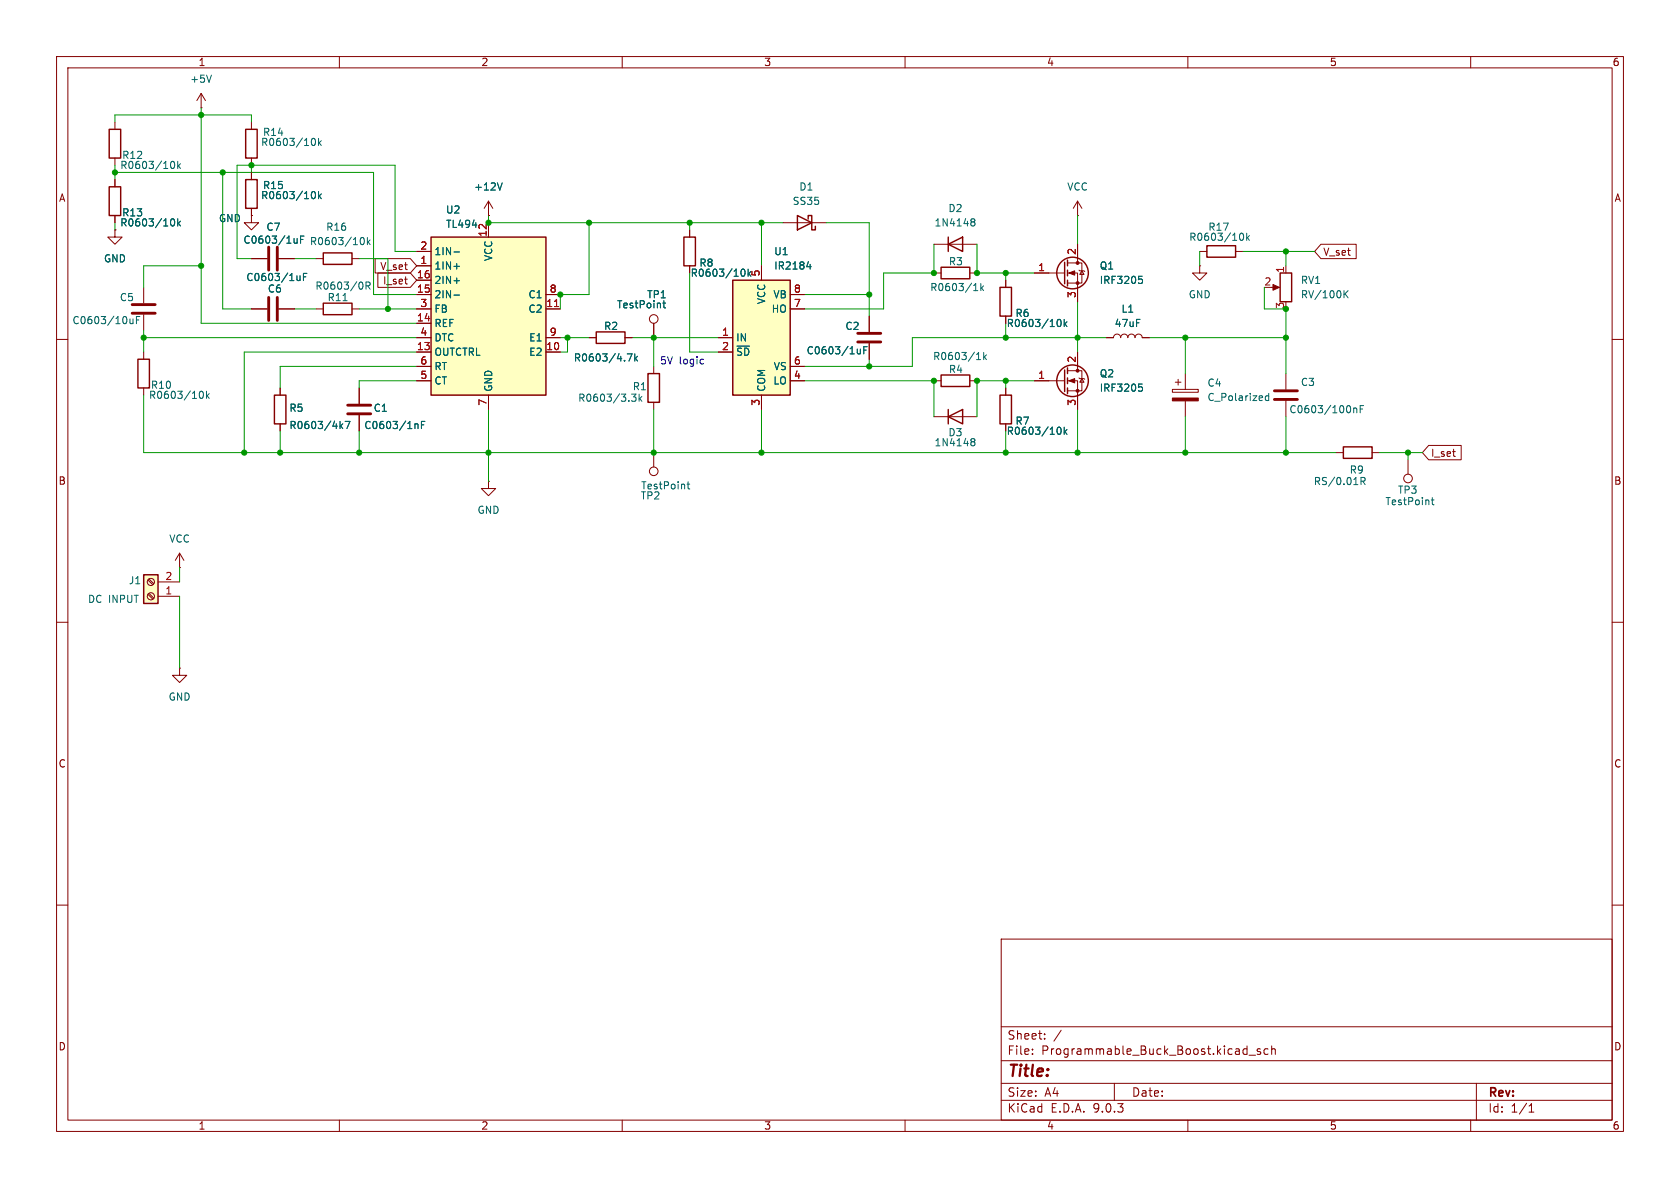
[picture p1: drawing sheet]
<svg xmlns="http://www.w3.org/2000/svg" width="297mm" height="210mm" viewBox="0 0 297 210" stroke-linecap="round" stroke-linejoin="round" font-family="sans-serif">
<g fill="none" stroke="#840000" stroke-width=".18">
<path d="M10 10h277v190h-277zM12 12h273v186h-273zM60 10v2M110 10v2M160 10v2M210 10v2M260 10v2M44.4 38.1v1.3h1.3l-1.3 1.2-1.2-1.2h1.2M44.4 38.1h.1M190.5 38.1h.1M190.5 35.6l-.8 1.2M190.5 35.6l.8 1.2"/>
<path d="M190.5 35.6v2.5M121.9 40.6v1.3M121.9 47v1.3M177.8 49.5v1.3M177.8 55.9v1.3M182.9 48.3h5.3M188.7 46.5h2.6v3.5h-2.6M188.7 48.3h1.8v5M190.5 43.2v3.3M190.8 47.8l.1 .1h.7l.2 .1M191.3 47.9l.3 .6h-.7zM195.6 59.7h1.2a.64 .64 0 0 1 .7-.6 .64 .64 0 0 1 .6 .6 .64 .64 0 0 1 .7-.6 .64 .64 0 0 1 .6 .6 .64 .64 0 0 1 .6-.6 .64 .64 0 0 1 .7 .6 .64 .64 0 0 1 .6-.6 .64 .64 0 0 1 .6 .6h1.3"/>
<path d="M10 60h2M165.1 73.7h7.6M177.8 68.6v1.3M177.8 74.9v1.3M182.9 67.3h5.3M188.7 65.5h2.6v3.6h-2.6M188.7 67.3h1.8v5.1M190.5 62.2v3.3M190.8 66.8l.1 .1h.7l.2 .2M191.3 66.9l.3 .7h-.7zM285 60h2M10 110h2"/>
<path d="M285 110h2M10 160h2M177 166h108v32h-108zM285 160h2M60 198v2M110 198v2M160 198v2M177 194.5h108M177 191.5h108M177 187.5h108M177 181.5h108M182.5 186.3v.1"/>
<path d="M182.5 185.5v.1M184.7 183.6v.1M184.7 182.8v.1M187.6 182.1l-1.3 2M197 191.5v3M210 198v2M220.8 186.5h1.2M222.8 185.5l-.3-.1-.3 .2 .1 .2 .5 .2v.3h-.6M224.2 185.5l-.5-.1-.2 .3v.4l.1 .2h.6M224.8 185.5l.2-.1 .4 .1 .1 .9M224.8 184.9v1.5M260 198v2"/>
<path d="M261 191.5v6.5M270.3 196.6h.9M270.3 195.5l.4-.4v1.5"/>
</g>
<g fill="none" stroke="#840000" stroke-width=".25">
<path d="M120.9 41.9h2v5.1h-2zM176.8 50.8h2v5.1h-2zM188.2 46.4v3.8M188.7 46v1M188.7 47.8v1M188.7 49.5v1M167.6 73.7l2.6-1.3v2.5zM167.6 72.4v2.5M176.8 69.9h2v5h-2zM188.2 65.4v3.8M188.7 65v1M188.7 66.8v1"/>
<path d="M188.7 68.6v1"/>
<circle cx="189.6" cy="48.3" r="2.79"/>
<circle cx="189.6" cy="67.3" r="2.79"/>
</g>
<g fill="#840000" stroke="#840000" stroke-width=".18">
<path d="M189 48.3l1-.4v.7z"/>
<path d="M189 67.3l1-.4v.8z"/>
<circle cx="190.5" cy="46.5" r=".25"/>
<circle cx="190.5" cy="50" r=".25"/>
<circle cx="190.5" cy="65.5" r=".25"/>
<circle cx="190.5" cy="69.1" r=".25"/>
</g>
<g fill="none" stroke="#006464" stroke-width=".18">
<path d="M131.2 47.6h.1a.68 .68 0 0 1 .4 .6 .68 .68 0 0 1-.4 .6h-.1M132.3 47.6v1.2M132.4 48.4l.3 .4M132.7 48l-.4 .5M187.1 56.5h.1a.68 .68 0 0 1 .4 .6 .68 .68 0 0 1-.4 .6h-.1M188.1 56.5v1.2M188.3 57.2l.3 .5M188.6 56.9l-.5 .5M201.3 48.8h.6M201.4 49.3h.3l.3 .3-.1 .4-.5 .1M171.8 78l.1 .1M171.8 77.6l.3-.1 .2 .2 .1 .1-.3 .3"/>
<path d="M171.9 78.1h.2M171.9 78.1h-.1M172.1 78.1l.3 .2-.1 .4-.2 .1h-.3M187.1 75.6l.1-.1a.68 .68 0 0 1 .4 .6 .68 .68 0 0 1-.4 .7l-.1-.1M188.1 75.5v1.3M188.3 76.3l.3 .5M188.6 75.9l-.5 .5M201.3 67.9h.6M201.4 68.4h.3l.3 .2-.1 .4-.5 .2"/>
</g>
<path d="M129.5 49.5h10.2v20.4h-10.2z" fill="#ffffc2"/>
<path d="M19.3 33h2v5.1h-2zM19.3 22.9h2v5h-2zM43.4 31.8h2.1v5h-2.1zM43.4 22.9h2.1v5h-2.1zM57.1 44.7h5.1v2h-5.1zM57.1 53.6h5.1v2h-5.1zM105.4 58.7h5.1v2h-5.1zM129.5 49.5h10.2v20.4h-10.2zM114.6 66h2v5.1h-2z" fill="none" stroke="#840000" stroke-width=".25"/>
<g fill="none" stroke="#840000" stroke-width=".18">
<path d="M35.6 19.1h.1M35.6 16.5l-.8 1.3M35.6 16.5l.7 1.3M35.6 16.5v2.6M20.3 21.6v1.3M20.3 27.9v1.3M20.3 31.8v1.2M20.3 38.1v1.3M44.4 21.6v1.3M44.4 27.9v1.3M44.4 30.5v1.3M44.4 36.8v1.3"/>
<path d="M86.4 38.1h.1M86.4 35.6l-.8 1.2M86.4 35.6l.7 1.2M86.4 35.6v2.5M20.3 40.6v1.3h1.3l-1.3 1.3-1.3-1.3h1.3M20.3 40.6h.1M25.4 50.8v2.8M25.4 55.6v2.8M44.4 54.6h2.8M44.4 45.7h2.8M49.3 54.6h2.8M49.3 45.7h2.8"/>
<path d="M55.9 54.6h1.2M55.9 45.7h1.2M62.2 54.6h1.3M62.2 45.7h1.3M104.1 59.7h1.3M110.5 59.7h1.3M115.6 57.2v2.5M127 59.7h2.5M134.6 47v2.5M139.7 52.1h2.5M139.7 54.6h2.5M153.7 55.9v2.8"/>
<path d="M212.1 47v1.3h1.3l-1.3 1.2-1.3-1.2h1.3M212.1 47h.1M115.6 64.8v1.2M115.6 71.1v1.3M127 62.2h2.5M134.6 69.9v2.5M139.7 64.8h2.5M139.7 67.3h2.5M153.7 60.7v2.8M86.4 85.1v1.3h1.2l-1.2 1.2-1.3-1.2h1.3M86.4 85.1h.1M115.6 80v2.6"/>
<circle cx="115.6" cy="56.4" r=".76"/>
<circle cx="115.6" cy="83.3" r=".76"/>
</g>
<g fill="none" stroke="#006464" stroke-width=".18">
<path d="M37.4 13.3l-.4 1.2M30.3 38.7h.2a.68 .68 0 0 1 .4 .6 .68 .68 0 0 1-.4 .6h-.2M30.3 28.6l.2-.1a.68 .68 0 0 1 .4 .7 .68 .68 0 0 1-.4 .6l-.2-.1M31.4 28.5v1.3M31.4 38.7v1.2M31.5 39.5l.4 .4M31.5 29.3l.4 .5M31.9 39.1l-.5 .5M31.9 28.9l-.5 .5M55.2 33.9h.1a.68 .68 0 0 1 .5 .6 .68 .68 0 0 1-.5 .6h-.1M55.2 24.5h.1a.68 .68 0 0 1 .5 .6 .68 .68 0 0 1-.5 .6h-.1M56.3 24.5v1.2"/>
<path d="M56.3 33.9v1.2M56.4 34.6l.4 .5M56.4 25.2l.4 .5M56.8 34.3l-.5 .5M56.8 24.9l-.5 .5M88.8 32.3l-.4 1.3M23 57l.2 .2 .3-.1M23.5 56.4v.8M24.1 56.6h.4M24.7 56h-.6v1.2M52.5 42.2v.8M52.5 42.9l-.3 .1"/>
<path d="M53 48.8v.8M53 49.5l-.3 .1M53.1 42.3h.5M53.6 48.9h.5M53.7 41.7h-.6v1.3M54.2 48.3h-.6v1.3M60.6 53.2h.8M63.9 42h.1a.68 .68 0 0 1 .4 .6 .68 .68 0 0 1-.4 .7l-.1-.1M64.7 50.5h.6l.1-.2v-.3l-.7-.1v1.2M64.9 42v1.3M65 50.5l.4 .6M65.1 42.8l.3 .5"/>
<path d="M65.4 42.4l-.5 .5M117.2 53.6h.5M117.4 53.2v1l.3 .2M142.6 47.1h.8M143.2 46.7v.9M110.9 62.6h.8l-.5 1.2M112.2 62.6v1.2M112.3 63.3l.4 .5M112.4 69.7l-.4 .5 .4 .1v.5l-.2 .1h-.5M112.7 63l-.5 .5M113 69.7v1.2M113.1 70.5l.4 .4"/>
<path d="M113.5 70.1l-.5 .5M152.1 61.7v.9M152.1 62.4l-.4 .2M152.7 61.9h.4M153.3 61.3h-.6v1.3M121.5 85.6h.4M121.6 85.2v1.1l.3 .1"/>
</g>
<path d="M23.4 53.8h4M23.4 55.4h4M47.5 43.7v4.1M47.5 52.6v4M49 43.7v4.1M49 52.6v4M151.6 58.9h4.1M151.6 60.5h4.1" fill="none" stroke="#840000" stroke-width=".51"/>
<path d="M76.2 41.9h20.3v28h-20.3z" fill="#ffffc2"/>
<path d="M141 38.1l2.5 1.3-2.5 1.2zM142.9 38.7v-.6h.6v2.5h.6v-.6M76.2 41.9h20.3v28h-20.3zM213.4 43.4h5v2.1h-5zM226.3 48.3h2v5h-2zM24.4 63.5h2v5.1h-2zM48.5 69.9h2v5h-2zM166.4 66.3h5v2h-5zM237.5 79h5.1v2h-5.1z" fill="none" stroke="#840000" stroke-width=".25"/>
<g fill="none" stroke="#840000" stroke-width=".18">
<path d="M86.4 39.4v2.5M138.4 39.4h7.6M73.7 44.5h2.5M73.7 47h2.5M73.7 49.5h2.5M73.7 52.1h2.5M73.7 54.6h2.5M73.7 57.2h2.5M73.7 59.7h2.5M96.5 52.1h2.6M96.5 54.6h2.6M96.5 59.7h2.6"/>
<path d="M212.1 44.5h1.3M218.4 44.5h1.3M224.8 50.8h1M227.3 47v1.3M25.4 62.2v1.3M25.4 68.6v1.3M49.5 68.6v1.3M49.5 74.9v1.3M63.5 68.6v2.8M63.5 73.4v2.8M73.7 62.2h2.5M73.7 64.8h2.5"/>
<path d="M73.7 67.3h2.5M86.4 69.9v2.5M96.5 62.2h2.6M165.1 67.3h1.3M171.4 67.3h1.3M227.3 66v2.8M227.3 70.9v2.8M236.2 80h1.3M242.6 80h1.2M248.9 81.3v2.5"/>
<circle cx="248.9" cy="84.6" r=".76"/>
</g>
<g fill="none" stroke="#006464" stroke-width=".18">
<path d="M80.3 44.5h.9M80.3 47.1h.9M80.3 49.6h.9M80.3 52.2h.9M219.3 41.3l.1-.1a.68 .68 0 0 1 .5 .7 .68 .68 0 0 1-.5 .6l-.1-.1M220.4 41.2v1.3M220.5 42l.4 .5M220.9 41.6l-.5 .5M237.6 51.4v1.2M237.8 51.9l.5 .7M238.3 51.4l-.7 .7M35.4 69.2h.1a.68 .68 0 0 1 .5 .6 .68 .68 0 0 1-.5 .6h-.1"/>
<path d="M36.5 69.2v1.2M36.6 69.9l.4 .5M37 69.6l-.5 .5M60.2 75.3l.4 .5M60.6 74.9l-.5 .5M61 74.5h.9l-.6 1.3M73.5 74.9l.4 .2v.7M74.5 75.1h.4M75.1 74.5h-.6v1.3M172.6 63.6h.8M173.9 62.3v1.3M174 63.1l.4 .5"/>
<path d="M174.4 62.7l-.5 .5M239.3 72.1v.9M239.3 72.2l.2-.1 .3 .1 .1 .8M240.5 72.3h.4M241.1 71.7h-.6v1.3M240.6 84.4v1.3M240.9 85.1l.4 .6M241.3 84.5v.3l-.1 .2-.6 .1M253 88.4h.5M253.2 88v1l.3 .2"/>
</g>
<path d="M98 54.2h.8" fill="none" stroke="#a90000" stroke-width=".18"/>
<path d="M61.5 73.2h4M61.5 71.6h4M225.3 69.1h4.1M225.3 70.6h4.1" fill="none" stroke="#840000" stroke-width=".51"/>
<path d="M225 50.3l1.2 .5-1.2 .5z" fill="#840000" stroke="#840000" stroke-width=".18"/>
<path d="M25.4 101.6h2.5v5.1h-2.5z" fill="#ffffc2"/>
<path d="M166.4 47.2h5v2.1h-5zM167.6 43.2l2.6-1.3v2.6zM167.6 41.9v2.6M25.4 101.6h2.5v5.1h-2.5z" fill="none" stroke="#840000" stroke-width=".25"/>
<g fill="none" stroke="#840000" stroke-width=".18">
<path d="M20.3 31.8v1.2M20.3 38.1v1.3M44.4 38.1h.1M44.4 30.5v1.3M44.4 36.8v1.3M86.4 38.1h.1M86.4 39.4v2.5M20.3 40.6h.1M44.4 54.6h2.8M44.4 45.7h2.8M49.3 54.6h2.8M49.3 45.7h2.8"/>
<path d="M66.3 45.7h6.2l1.2 1.3-1.2 1.3h-6.2zM66.8 48.3h5.7l1.2 1.2-1.2 1.3h-5.7zM73.7 59.7h2.5M73.7 52.1h2.5M73.7 54.6h2.5M73.7 44.5h2.5M73.7 47h2.5M73.7 49.5h2.5M73.7 57.2h2.5M96.5 59.7h2.6M96.5 52.1h2.6M96.5 54.6h2.6"/>
<path d="M104.1 59.7h1.3M110.5 59.7h1.3M115.6 57.2v2.5M121.9 40.6v1.3M121.9 47v1.3M127 59.7h2.5M134.6 47v2.5M139.7 52.1h2.5M139.7 54.6h2.5M153.7 55.9v2.8M165.1 48.3h1.3M165.1 43.2h7.6"/>
<path d="M171.4 48.3h1.3M177.8 49.5v1.3M177.8 55.9v1.3M182.9 48.3h2.5M190.5 43.2v2.5M190.5 50.8v2.5M195.6 59.7h1.2M201.9 59.7h1.3M233.5 43.2h6.3v2.5h-6.3l-1.1-1.2zM49.5 68.6v1.3M49.5 74.9v1.3M63.5 68.6v2.8"/>
<path d="M63.5 73.4v2.8M73.7 62.2h2.5M73.7 64.8h2.5M73.7 67.3h2.5M86.4 69.9v2.5M96.5 62.2h2.6M127 62.2h2.5M134.6 69.9v2.5M139.7 64.8h2.5M139.7 67.3h2.5M153.7 60.7v2.8M177.8 68.6v1.3"/>
<path d="M177.8 74.9v1.3M182.9 67.3h2.5M190.5 62.2v2.6M190.5 69.9v2.5M207.3 68.8h4.5v.5h-4.5zM207.8 67.6h1M208.3 67.1v1M209.5 66v2.8M209.5 70.9v2.8M252.6 78.7h5.7v2.6h-5.7l-1.1-1.3zM31.7 97.8l-.7 1.3M31.7 97.8l.8 1.3"/>
<path d="M31.7 97.8v2.5M26.2 105.1l.8 .8M26.2 102.5l.8 .9M26.3 104.9l.9 .8M26.3 102.4l.9 .8M27.9 105.4h3.8M27.9 102.9h3.8M31.7 118.1v1.3h1.3l-1.3 1.3-1.2-1.3h1.2M31.7 118.1h.1M31.7 100.3h.1"/>
<circle cx="26.7" cy="102.9" r=".63"/>
<circle cx="26.7" cy="105.4" r=".63"/>
</g>
<g fill="none" stroke="#006464" stroke-width=".18">
<path d="M30.3 38.7h.2a.68 .68 0 0 1 .4 .6 .68 .68 0 0 1-.4 .6h-.2M31.4 38.7v1.2M31.5 39.5l.4 .4M31.9 39.1l-.5 .5M55.2 33.9h.1a.68 .68 0 0 1 .5 .6 .68 .68 0 0 1-.5 .6h-.1M56.3 33.9v1.2M56.4 34.6l.4 .5M56.8 34.3l-.5 .5M88.8 32.3l-.4 1.3M171.8 39.2h.1M171.8 38.7h.3l.2 .1 .1 .2-.3 .2M171.9 39.2h.2"/>
<path d="M171.9 39.2l-.1 .1M172.1 39.2l.3 .3-.1 .3-.2 .1h-.3M52.5 42.2v.8M52.5 42.9l-.3 .1M53 48.8v.8M53 49.5l-.3 .1M53.1 42.3h.5M53.6 48.9h.5M53.7 41.7h-.6v1.3M54.2 48.3h-.6v1.3M80.3 44.5h.9M80.3 47.1h.9"/>
<path d="M80.3 49.6h.9M80.3 52.2h.9M117.2 53.6h.5M117.4 53.2v1l.3 .2M131.2 47.6h.1a.68 .68 0 0 1 .4 .6 .68 .68 0 0 1-.4 .6h-.1M132.3 47.6v1.2M132.4 48.4l.3 .4M132.7 48l-.4 .5M142.6 47.1h.8M143.2 46.7v.9M172.1 51.4h.8M173.4 50.1v1.3"/>
<path d="M173.5 50.9l.4 .5M173.9 50.5l-.5 .5M187.1 56.5h.1a.68 .68 0 0 1 .4 .6 .68 .68 0 0 1-.4 .6h-.1M188.1 56.5v1.2M188.3 57.2l.3 .5M188.6 56.9l-.5 .5M201.3 48.8h.6M201.4 49.3h.3l.3 .3-.1 .4-.5 .1M60.2 75.3l.4 .5M60.6 74.9l-.5 .5M61 74.5h.9l-.6 1.3M73.5 74.9l.4 .2v.7"/>
<path d="M74.5 75.1h.4M75.1 74.5h-.6v1.3M110.9 62.6h.8l-.5 1.2M112.2 62.6v1.2M112.3 63.3l.4 .5M112.7 63l-.5 .5M152.1 61.7v.9M152.1 62.4l-.4 .2M152.7 61.9h.4M153.3 61.3h-.6v1.3M187.1 75.6l.1-.1a.68 .68 0 0 1 .4 .6 .68 .68 0 0 1-.4 .7l-.1-.1M188.1 75.5v1.3"/>
<path d="M188.3 76.3l.3 .5M188.6 75.9l-.5 .5M201.3 67.9h.6M201.4 68.4h.3l.3 .2-.1 .4-.5 .2M224.3 69.5v1.3M224.3 70h-.4l-.2 .2 .1 .6h.5"/>
</g>
<path d="M207.3 70.4h4.5v.5h-4.5z" fill="#840000" stroke="#840000" stroke-width=".18"/>
<g fill="none" stroke="#009600" stroke-width=".18">
<path d="M35.6 19.1v38.1h38.1M20.3 30.5h45.7v21.6h7.7M20.3 21.6v-1.3h24.1v1.3M20.3 29.2v2.6M20.3 39.4v1.2M39.4 30.5v24.1h5M44.4 29.2v1.3M86.4 38.1v1.3h52M104.1 39.4v12.7h-5v2.5M121.9 39.4v1.2M134.6 39.4v7.6M146 39.4h7.7v16.5"/>
<path d="M190.5 38.1v5.1M25.4 58.4v3.8M25.4 59.7h48.3M35.6 47h-10.2v3.8M52.1 45.7h3.8M52.1 54.6h3.8M63.5 45.7h5.1v8.9M63.5 54.6h10.2M73.7 44.5h-3.9v-15.3h-27.9v16.5h2.5M99.1 59.7h5M100.3 59.7v2.5h-1.2M111.8 59.7h15.2"/>
<path d="M115.6 59.7v5.1M121.9 48.3v13.9h5.1M142.2 52.1h11.5M165.1 43.2v5.1h-8.9v6.3h-14M172.7 43.2v5.1h10.2M177.8 48.3v1.2M177.8 57.2v2.5M190.5 53.3v8.9M195.6 59.7h-34.3v5.1h-19.1M203.2 59.7h24.1M209.5 59.7v6.3M212.1 44.5v2.5"/>
<path d="M219.7 44.5h12.7M223.5 50.8v3.8h3.8v11.4M227.3 44.5v2.5M25.4 69.9v10.1h210.8M49.5 76.2v3.8M63.5 76.2v3.8M73.7 67.3h-10.2v1.3M73.7 64.8h-24.2v3.8M73.7 62.2h-30.5v17.8M86.4 72.4v12.7M115.6 72.4v7.6M134.6 72.4v7.6"/>
<path d="M142.2 67.3h22.9v6.4M153.7 63.5v1.3M177.8 67.3v1.3M177.8 76.2v3.8M182.9 67.3h-10.2v6.4M190.5 72.4v7.6M209.5 73.7v6.3M227.3 73.7v6.3M243.8 80h7.7M248.9 80v1.3M31.7 100.3v2.6M31.7 105.4v12.7"/>
</g>
<path d="M124.2 63.5l.2 .1M124.4 64.3h-.2" fill="none" stroke="#0000c2" stroke-width=".18"/>
<path d="M98 54.2h.8" fill="none" stroke="#a90000" stroke-width=".18"/>
<g fill="#009600" stroke="#009600" stroke-width=".18">
<circle cx="49.5" cy="80" r=".46"/>
<circle cx="43.2" cy="80" r=".46"/>
<circle cx="25.4" cy="59.7" r=".46"/>
<circle cx="177.8" cy="67.3" r=".46"/>
<circle cx="165.1" cy="67.3" r=".46"/>
<circle cx="172.7" cy="67.3" r=".46"/>
<circle cx="165.1" cy="48.3" r=".46"/>
<circle cx="177.8" cy="48.3" r=".46"/>
<circle cx="172.7" cy="48.3" r=".46"/>
<circle cx="115.6" cy="59.7" r=".46"/>
<circle cx="153.7" cy="64.8" r=".46"/>
<circle cx="153.7" cy="52.1" r=".46"/>
<circle cx="115.6" cy="80" r=".46"/>
<circle cx="134.6" cy="80" r=".46"/>
<circle cx="134.6" cy="39.4" r=".46"/>
<circle cx="121.9" cy="39.4" r=".46"/>
<circle cx="35.6" cy="47" r=".46"/>
<circle cx="44.4" cy="29.2" r=".46"/>
<circle cx="68.6" cy="54.6" r=".46"/>
<circle cx="86.4" cy="80" r=".46"/>
<circle cx="86.4" cy="39.4" r=".46"/>
<circle cx="104.1" cy="39.4" r=".46"/>
<circle cx="99.1" cy="52.1" r=".46"/>
<circle cx="100.3" cy="59.7" r=".46"/>
<circle cx="63.5" cy="80" r=".46"/>
<circle cx="39.4" cy="30.5" r=".46"/>
<circle cx="35.6" cy="20.3" r=".46"/>
<circle cx="20.3" cy="30.5" r=".46"/>
<circle cx="190.5" cy="80" r=".46"/>
<circle cx="177.8" cy="80" r=".46"/>
<circle cx="177.8" cy="59.7" r=".46"/>
<circle cx="209.5" cy="59.7" r=".46"/>
<circle cx="190.5" cy="59.7" r=".46"/>
<circle cx="209.5" cy="80" r=".46"/>
<circle cx="248.9" cy="80" r=".46"/>
<circle cx="227.3" cy="80" r=".46"/>
<circle cx="227.3" cy="59.7" r=".46"/>
<circle cx="227.3" cy="54.6" r=".46"/>
<circle cx="227.3" cy="44.5" r=".46"/>
</g>
<text font-size="2.8" fill="#840000" x="178" y="190.9">Title:</text>
<g font-size="2.1" fill="#840000">
<text x="178" y="184">Sheet:</text>
<text x="178" y="186.7">File:</text>
<text x="184.1" y="186.7">Programmable_Buck_Boost.kicad_sch</text>
<text x="178" y="196.9">KiCad</text>
<text x="178" y="194.1">Size:</text>
<text x="184.7" y="194.1">A4</text>
<text x="185.7" y="196.9">E.D.A.</text>
<text x="193.3" y="196.9">9.0.3</text>
<text x="200" y="194.1">Date:</text>
<text x="263" y="194.3">Rev:</text>
<text x="263" y="196.9">Id:</text>
<text x="267.1" y="196.9">1/1</text>
</g>
<g font-size="1.8" fill="#840000">
<text x="35" y="11.9">1</text>
<text x="85" y="11.9">2</text>
<text x="135" y="11.9">3</text>
<text x="185" y="11.9">4</text>
<text x="235" y="11.9">5</text>
<text x="285" y="11.9">6</text>
<text x="10.3" y="35.9">A</text>
<text x="285.3" y="35.9">A</text>
<text x="67.1" y="47.9">V_set</text>
<text x="233.8" y="45.4">V_set</text>
<text x="67.6" y="50.5">I_set</text>
<text x="252.9" y="81">I_set</text>
<text x="10.3" y="85.9">B</text>
<text x="285.3" y="85.9">B</text>
<text x="10.3" y="135.9">C</text>
<text x="285.3" y="135.9">C</text>
<text x="10.3" y="185.9">D</text>
<text x="285.3" y="185.9">D</text>
<text x="35" y="199.9">1</text>
<text x="85" y="199.9">2</text>
<text x="135" y="199.9">3</text>
<text x="185" y="199.9">4</text>
<text x="235" y="199.9">5</text>
<text x="285" y="199.9">6</text>
</g>
<g font-size="1.8" fill="#006464">
<text x="33.5" y="14.8">+5V</text>
<text x="21.5" y="28.3">R12</text>
<text x="46.1" y="26">R0603/10k</text>
<text x="46.4" y="24.2">R14</text>
<text x="21.2" y="30.1">R0603/10k</text>
<text x="46.1" y="35.4">R0603/10k</text>
<text x="46.4" y="33.6">R15</text>
<text x="83.7" y="33.9">+12V</text>
<text x="141.2" y="33.9">D1</text>
<text x="188.6" y="33.9">VCC</text>
<text x="21.2" y="40.2">R0603/10k</text>
<text x="21.5" y="38.5">R13</text>
<text x="38.6" y="39.5">GND</text>
<text x="47" y="41">C7</text>
<text x="57.6" y="41">R16</text>
<text x="78.7" y="37.9">U2</text>
<text x="78.7" y="40.5">TL494</text>
<text x="140" y="36.4">SS35</text>
<text x="165.1" y="40.2">1N4148</text>
<text x="167.6" y="37.7">D2</text>
<text x="213.5" y="41">R17</text>
<text x="18.3" y="46.6">GND</text>
<text x="42.9" y="43.3">C0603/1uF</text>
<text x="54.7" y="43.5">R0603/10k</text>
<text x="76.7" y="45.3">1IN-</text>
<text x="76.7" y="47.9">1IN+</text>
<text x="87.2" y="46.2" transform="rotate(-90 87.2 46.2)">VCC</text>
<text x="123.5" y="47.3">R8</text>
<text x="136.8" y="45.3">U1</text>
<text x="136.8" y="47.9">IR2184</text>
<text x="167.6" y="47.1">R3</text>
<text x="194.3" y="47.9">Q1</text>
<text x="210.1" y="42.8">R0603/10k</text>
<text x="21.1" y="53.4">C5</text>
<text x="43.4" y="49.9">C0603/1uF</text>
<text x="47.3" y="51.9">C6</text>
<text x="55.7" y="51.4">R0603/0R</text>
<text x="57.8" y="53.4">R11</text>
<text x="76.7" y="50.4">2IN+</text>
<text x="76.7" y="52.9">2IN-</text>
<text x="93.3" y="52.9">C1</text>
<text x="114.3" y="52.9">TP1</text>
<text x="122" y="49.1">R0603/10k</text>
<text x="135.5" y="53.9" transform="rotate(-90 135.5 53.9)">VCC</text>
<text x="136.6" y="52.9">VB</text>
<text x="164.3" y="51.7">R0603/1k</text>
<text x="194.3" y="50.4">IRF3205</text>
<text x="210.1" y="52.9">GND</text>
<text x="229.9" y="50.4">RV1</text>
<text x="229.9" y="52.9">RV/100K</text>
<text x="12.7" y="57.5">C0603/10uF</text>
<text x="76.7" y="55.5">FB</text>
<text x="76.7" y="58">REF</text>
<text x="93.3" y="55.5">C2</text>
<text x="106.7" y="58.5">R2</text>
<text x="109" y="54.7">TestPoint</text>
<text x="136.3" y="55.5">HO</text>
<text x="149.4" y="58.5">C2</text>
<text x="177.9" y="58">R0603/10k</text>
<text x="179.4" y="56.2">R6</text>
<text x="197" y="58">47uF</text>
<text x="198.2" y="55.5">L1</text>
<text x="76.7" y="60.6">DTC</text>
<text x="76.7" y="63.1">OUTCTRL</text>
<text x="76.7" y="65.6">RT</text>
<text x="93.5" y="60.6">E1</text>
<text x="93.5" y="63.1">E2</text>
<text x="101.4" y="64.1">R0603/4.7k</text>
<text x="130" y="60.6">IN</text>
<text x="130" y="63.1">~{SD}</text>
<text x="136.7" y="65.6">VS</text>
<text x="142.5" y="62.8">C0603/1uF</text>
<text x="164.9" y="63.9">R0603/1k</text>
<text x="26.2" y="70.7">R0603/10k</text>
<text x="26.6" y="68.9">R10</text>
<text x="76.7" y="68.2">CT</text>
<text x="87.2" y="69.3" transform="rotate(-90 87.2 69.3)">GND</text>
<text x="102.1" y="71.2">R0603/3.3k</text>
<text x="111.8" y="69.2">R1</text>
<text x="135.5" y="69.3" transform="rotate(-90 135.5 69.3)">COM</text>
<text x="136.6" y="68.2">LO</text>
<text x="167.6" y="66.1">R4</text>
<text x="194.3" y="66.9">Q2</text>
<text x="194.3" y="69.4">IRF3205</text>
<text x="213.4" y="68.6">C4</text>
<text x="213.4" y="71.1">C_Polarized</text>
<text x="229.9" y="68.4">C3</text>
<text x="51.1" y="73">R5</text>
<text x="51.1" y="76">R0603/4k7</text>
<text x="64.3" y="76">C0603/1nF</text>
<text x="66" y="73">C1</text>
<text x="167.6" y="77.3">D3</text>
<text x="177.9" y="77.1">R0603/10k</text>
<text x="179.4" y="75.3">R7</text>
<text x="227.8" y="73.3">C0603/100nF</text>
<text x="165.1" y="79.1">1N4148</text>
<text x="238.5" y="83.9">R9</text>
<text x="113.2" y="88.5">TP2</text>
<text x="113.3" y="86.7">TestPoint</text>
<text x="232.2" y="86">RS/0.01R</text>
<text x="244.8" y="89.5">TestPoint</text>
<text x="247" y="87.5">TP3</text>
<text x="84.3" y="91">GND</text>
<text x="29.8" y="96.1">VCC</text>
<text x="15.5" y="106.8">DC INPUT</text>
<text x="22.7" y="103.5">J1</text>
<text x="29.7" y="124.1">GND</text>
</g>
<g font-size="1.8" fill="#a90000">
<text x="86.1" y="42" transform="rotate(-90 86.1 42)">12</text>
<text x="74.2" y="44.2">2</text>
<text x="74.2" y="46.7">1</text>
<text x="190.2" y="45.2" transform="rotate(-90 190.2 45.2)">2</text>
<text x="73.6" y="49.3">16</text>
<text x="73.6" y="51.8">15</text>
<text x="97.1" y="51.8">8</text>
<text x="134.4" y="49" transform="rotate(-90 134.4 49)">5</text>
<text x="140.3" y="51.8">8</text>
<text x="183.4" y="48">1</text>
<text x="190.2" y="52.8" transform="rotate(-90 190.2 52.8)">3</text>
<text x="223.4" y="50.5">2</text>
<text x="227.1" y="48.3" transform="rotate(-90 227.1 48.3)">1</text>
<text x="73.6" y="56.9">14</text>
<text x="74.2" y="54.4">3</text>
<text x="74.2" y="59.4">4</text>
<text x="96.5" y="54.4">11</text>
<text x="97.1" y="59.4">9</text>
<text x="127.6" y="59.4">1</text>
<text x="140.3" y="54.4">7</text>
<text x="227.1" y="54.7" transform="rotate(-90 227.1 54.7)">3</text>
<text x="73.6" y="62">13</text>
<text x="74.2" y="64.5">6</text>
<text x="96.5" y="62">10</text>
<text x="127.6" y="62">2</text>
<text x="140.3" y="64.5">6</text>
<text x="190.2" y="64.2" transform="rotate(-90 190.2 64.2)">2</text>
<text x="74.2" y="67.1">5</text>
<text x="86.1" y="71.8" transform="rotate(-90 86.1 71.8)">7</text>
<text x="134.4" y="71.8" transform="rotate(-90 134.4 71.8)">3</text>
<text x="140.3" y="67.1">4</text>
<text x="183.4" y="67.1">1</text>
<text x="190.2" y="71.8" transform="rotate(-90 190.2 71.8)">3</text>
<text x="29.1" y="105.2">1</text>
<text x="29.1" y="102.6">2</text>
</g>
<g font-size="1.8" fill="#0000c2">
<text x="116.6" y="64.6">5V</text>
<text x="120.1" y="64.6">logic</text>
</g>
</svg>
